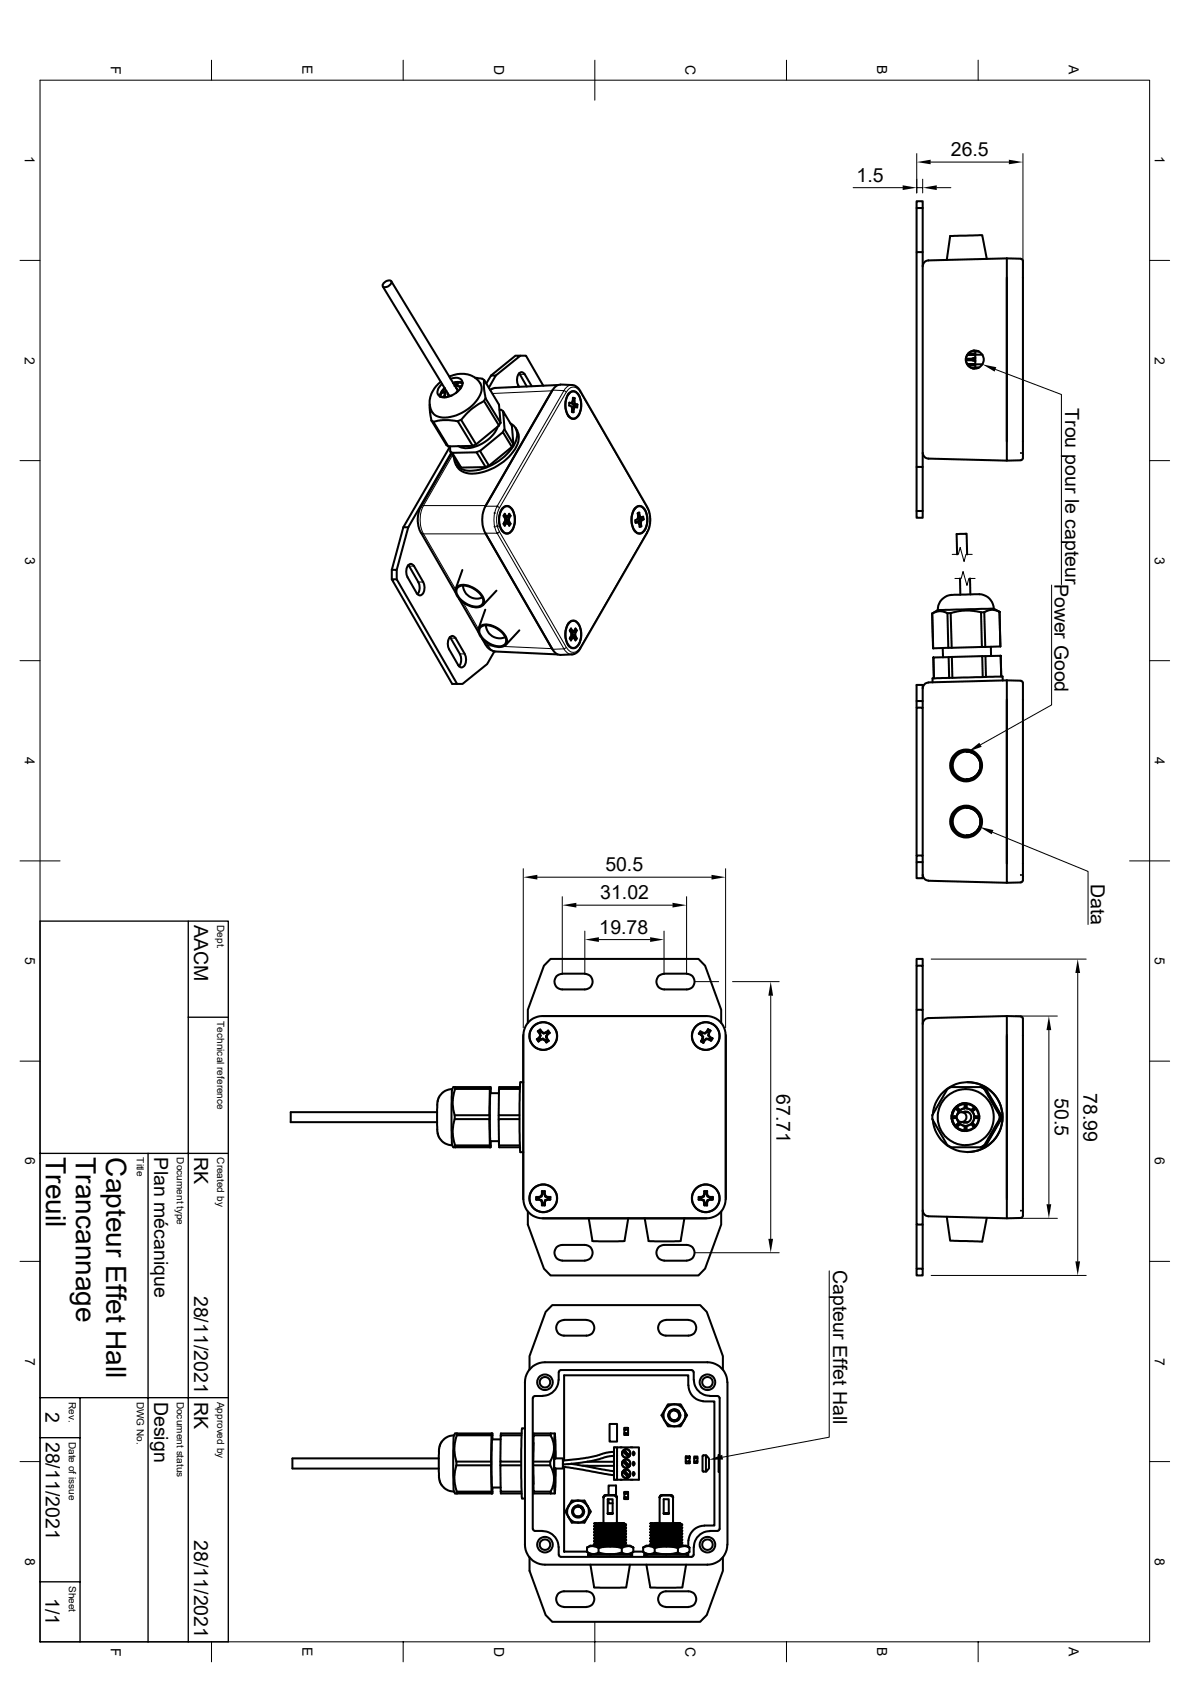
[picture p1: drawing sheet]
<svg xmlns="http://www.w3.org/2000/svg" width="297mm" height="420mm" viewBox="0 0 297 420" stroke-linecap="round" stroke-linejoin="round" font-family="sans-serif">
<g fill="none" stroke="#000" stroke-width=".51">
<path d="M228.8 51.9v-1.7h1.5v1.7M95.5 71.5l16.6 27.3M95.8 70.7a1.46 1.46 0 0 1 1.9-.5 1.46 1.46 0 0 1-2.2 1.3v-.4zM97.7 70.2l16.5 27.3M228.8 62.9v-11h1.5v11M246.3 64.6l-1.1-5.9h-.7l-7.3 .2-.9 6M251.3 64.5l-19.6 .5a1.52 1.52 0 0 0-1.4 1.5M251.3 64.5l3.5 .1M251.3 64.5v50.5l3.5-.1M254.8 64.6l.3 .2 .2 .3M255.3 65.1v49.3M110 95.3l-.2 .2a5.9 5.9 0 0 0-1.9 7.5"/>
<path d="M110.1 98h1M110.3 97.8l.2 .2M111 97l-.8 1.2-.2 .9M111 99.1v-.3l-.6 .4M111.1 98l-.1 .8M111.3 97.7h-1l.7-.8-.9 1.1-.3 1 .3-.9M111.3 97.7l.1-.1a1.03 1.03 0 0 0-.1 1.6l-.1-.1-.3 .1M111.7 98.2a.64 .64 0 0 0 .3 .6 .64 .64 0 0 0 .7 0M112.1 94l2.7-.7 1.9 .2 .9 .3a3.9 3.9 0 0 1 2.6 3.7 10.2 10.2 0 0 1-10.3 6.7l-.9-.3-1.1-.9M112.4 94.6a2.16 2.16 0 0 1 3 .6 3.6 3.6 0 0 1-2.6 3.5 2.69 2.69 0 0 1-3.5-.2l-.1-.7 .2-.8 .9-1.2M113.2 95.7l1.3-.2 1 .3M113.6 96.3l-.1 .1a1.04 1.04 0 0 1 1.4 .6v-.1l.2-.3"/>
<path d="M113.8 96.9a.64 .64 0 0 1 .4 .6 .64 .64 0 0 1-.4 .6M114 96.3l.7 .3M114.2 95.4l-1.1 .2 1.3-.2 1 .2-.8-.2M114.2 95.3l-.5 1M114.5 95.5h.1M114.6 95.3l-.6 1M114.8 96.6l.2 .1M115.4 96.2l-.6 .4M118.6 94.3l1.8 .3M120.4 94.6l.4 .3M121.2 99.5l-.4-2.8 .1-1.8 3.6 6.1 .4 4.6M121.2 99.4l-.4 .7"/>
<path d="M121.2 99.5l3.7 6.1M121.4 95.8l1.2-2h1.1l-1.7 3M122.6 93.8l6.1-5h1.2l-6.2 5M123.7 96.9l-1.4 .5M129.5 93.2l2 3.3M129.9 88.8h1.4l4.3 7.5M132.7 96.4l-1.7-2.9a1 1 0 0 0-1.2-.5 1 1 0 0 0-.7 1.1v1.5l.4 1M137.8 97.6l-16.6 28.6M137.9 97.4l-16.7 29M137.9 97.5l.9-1.1 1.1-.3 3.2 .1 1.3 .8 17.1 29.5 .5 1 .3 2-.2 1.9-.6 1.6-16.8 29.2-1 .9-1 .3M139.2 96.1l-15.4 .8M141.9 98.4a1.49 1.49 0 0 1 1.4-.7 1.49 1.49 0 0 1 1.3 1.1 4.8 4.8 0 0 1-.9 5.6 1.66 1.66 0 0 1-2.3-1.4 5.3 5.3 0 0 1 .5-4.6z"/>
<path d="M142.1 98.2l-.3 .2M142.2 98.2a1.42 1.42 0 0 1 2.3 .6 4.7 4.7 0 0 1-.8 5.6 1.66 1.66 0 0 1-2.3-1.4 4.9 4.9 0 0 1 .8-4.8zM143.4 99.4l-.4-.1-.2 1.2-.7 .2M143.4 99.4v1.3M143.4 99.4l-.4 .1M241.1 89.6h2.3M241.1 90h2.3M241.4 88.6h2M241.4 90.9h2M241.6 91.3h1.8M241.7 88.3h1.7M242.7 90l.8 .2"/>
<path d="M243 87.5l.5 .1M243.3 87.5a2.24 2.24 0 0 0-2.2 2.3 2.24 2.24 0 0 0 2.2 2.2M243.4 88.6h1.8M243.4 91h1.8M243.5 89.3l-.9 .3M243.5 91.9l-.7 .1M243.7 91.9h.1M243.8 87.6l-.3 .1M244.2 91.8h-.8h.9M244.3 87.7h-.9v4.1M107.3 101v2l.4 2M107.7 105l3.7 6.1 .5 .4"/>
<path d="M107.7 105l.5 .3M108.2 105.3l3.7 6.2M108.2 105.3l2.2-.4h1.7l2.2 .3 3.7 6.1M112.3 111.5l.1 1.3 2.2 3.6 .5 .4M112.3 111.5l-11.6 20.2h1.2M112.4 112.7l.5 .4M112.6 113.1l-10.7 18.6M112.7 113.3l-7.6 13.2M112.9 113.1l6.1-.2 2.2 3.7-6.1 .2zM115.1 104.8l-.8 .4M118 111.3l-6.1 .2M118.8 111l-.8 .3"/>
<path d="M119.8 112.6l5.7-4.7 2.3 3.7-5.8 4.7zM119.8 112.6l-.8 .3M120.8 100.2l3.7 6.1M120.8 100.2l-3.2 2-2.5 2.7 3.7 6.1M122 116.2l-.8 .4M124.2 106.5a8.8 8.8 0 0 1-9 5.3l-.8-.4M124.5 106.3l-5.7 4.7M124.9 105.6l-.4 .7M125.1 102.3l.4 .4M125.1 102.3l-.4 .1M125.6 102.7l2.2 3.6 .3 4.6-2.2-3.7zM125.9 107.2l-.4 .7"/>
<path d="M127.4 105.7a3.5 3.5 0 0 1 1.1 5 13.6 13.6 0 0 1-11.9 6.8 3.2 3.2 0 0 1-3.3-3.2M128.1 110.9l-.3 .6M128.7 106.8a4.8 4.8 0 0 1-.6 6 13.5 13.5 0 0 1-11 5.4l-1.2-.3a3.5 3.5 0 0 1-2.2-1.9M141.8 103.8l.3 .3M142 101.3l.7 .3v1.2l.5 .1M142.5 100.6l-.4-.1v.8M142.7 101.6l.3-.1 .7 .1-.4 .2zM142.7 100.5v.3M142.8 102.2h.4l-.1 .7h-.3M142.9 100.1h.5M143.1 101h1zM143.3 101.8l-.1 .4"/>
<path d="M143.4 101.1l-.1 .5M143.7 100.9l-.3-.2-.7 .1 .4 .2M144.1 101v.7l-.4-.1M228.8 116.6v-53.7h1.5v53.7M230.3 113a1.52 1.52 0 0 0 1.4 1.5l19.6 .5M254.8 113.1h.1M255.3 114.4l-.2 .4-.3 .1M255.3 113.5h.1M100.7 131.7l-2.9 10.6M101.9 131.7l-2.9 10.6M105.1 126.6a6.8 6.8 0 0 0 0 6.4l8.6 15M121.2 126.4a7.4 7.4 0 0 0 0 6.7l17 29.5 .6 .6 .7 .3 3.2-.1"/>
<path d="M123.4 131.5h.1M123.4 128.1h.1M124.1 131.3h.1M124.1 126.4h.1M124.1 133.1h.1M124.2 131.5h.1M125.3 132.5l.3 .3M125.3 127a1.49 1.49 0 0 1 1.5-.7 1.49 1.49 0 0 1 1.2 1.1 4.8 4.8 0 0 1-.8 5.7 1.66 1.66 0 0 1-2.3-1.4 5.3 5.3 0 0 1 .4-4.7zM125.6 126.8l-.3 .3M125.6 126.8a1.42 1.42 0 0 1 2.4 .7 4.7 4.7 0 0 1-.8 5.5 1.66 1.66 0 0 1-2.3-1.3 4.9 4.9 0 0 1 .7-4.9zM125.7 128.8a1.38 1.38 0 0 1 0 2l.3 .5 .2-.5-.5-.1M125.7 128.9l.5-.1 .3 .2"/>
<path d="M125.9 130.5l.6 .1 .3 .2M126.2 128.8l-.2-.5-.3 .5M126.5 129l-.6 .1M126.5 130.6l-.3 .2M126.6 128.9l-.2 .3M126.6 130.6l-.2-.2 .7-.1 .3 .5h-.6M126.8 128.8h.6l-.4 1M127.1 130.3l-.1-.5h-.7l.1 .6M127.1 129.2h-.7l-.1 .6M127.4 130.8l-.3 .5-.3-.5M127.4 128.8l-.3-.5-.6 .7M158.4 132.5l.2 .3"/>
<path d="M158.4 127a1.49 1.49 0 0 1 1.4-.7 1.49 1.49 0 0 1 1.3 1.1 4.8 4.8 0 0 1-.9 5.7 1.66 1.66 0 0 1-2.3-1.4 5.3 5.3 0 0 1 .5-4.7zM158.6 126.8l-.2 .3M158.7 126.8a1.42 1.42 0 0 1 2.3 .7 4.7 4.7 0 0 1-.8 5.5 1.66 1.66 0 0 1-2.3-1.3 4.9 4.9 0 0 1 .8-4.9zM159 130.4l.4 .1M159.2 128.1v1.3l-.6 .5v.5l.1 .2 .3-.2-.4-.1 .8 .2 .3 1.1M159.2 128.7h.4l.3 .4M159.3 130.4v-.3l.7 .1v.5M159.4 128h.2v.7M159.5 130.7h.5l.1 .7M159.6 128l-.5 .2M159.6 129.7h1.1l-.7 .5M159.6 131.4h.5"/>
<path d="M159.9 129.1l-.7 .1h.9M159.9 129.2v.4M160.1 131.4l-.5 .2M160.3 129.8l-.7-.1-.3 .4M160.5 129l-.6 .1M160.5 129l.1 .7M228.8 127.6h1.5v1.7h-1.5zM228.8 127.6v-11h1.5v11M241.4 138.4l-.1-5.1h-.3h-2.2l.1 5.1M97.8 144.7v-2.4h1.2v2.4M101.9 141.1l.6-.3 .7 .3 2.4 4.2a2.3 2.3 0 0 1-.8 3.4l-.8-.6-2.3-4a2.91 2.91 0 0 1 .2-3zM101.9 141.1l2.5 4.2a2.82 2.82 0 0 1-.2 3.1"/>
<path d="M112.3 159.1l2.5 4.2a2.82 2.82 0 0 1-.2 3.1M112.3 159.1l.6-.3 .6 .3 2.5 4.2a2.3 2.3 0 0 1-.8 3.4l-.8-.6-2.3-4a2.91 2.91 0 0 1 .2-3zM114.1 146.5a4.5 4.5 0 0 1 5.3 1.2 2.84 2.84 0 0 1 1.2 3.2 2.81 2.81 0 0 1-3.4 .4 5.1 5.1 0 0 1-3.5-3.8zM114.3 146.6a4.2 4.2 0 0 1 5 1.1 2.4 2.4 0 0 1 .9 3.3 4.2 4.2 0 0 1-4.9-1.1 2.4 2.4 0 0 1-1-3.3zM114.6 149.5l4.9 8.4M115.4 142.3l-1.7 4.7M115.5 146.2a3.5 3.5 0 0 0 4.9 3M119.8 156.4a4.5 4.5 0 0 1 5.3 1.2 2.84 2.84 0 0 1 1.3 3.2 2.81 2.81 0 0 1-3.5 .4 5.1 5.1 0 0 1-3.5-3.8zM120 156.5a4.2 4.2 0 0 1 5 1.1 2.4 2.4 0 0 1 .9 3.4 4.2 4.2 0 0 1-4.9-1.1 2.4 2.4 0 0 1-1-3.4zM120.3 159.4l1.2 2 .5 .6 1.1 .6 .6 .1M121.1 152.2l-1.6 4.7M121.2 156.1a3.5 3.5 0 0 0 5 3"/>
<path d="M123.9 147.5l-3.4 3.6M129.6 157.4l-3.4 3.6M141.9 155.7a1.49 1.49 0 0 1 1.4-.7 1.49 1.49 0 0 1 1.3 1 4.8 4.8 0 0 1-.9 5.7 1.66 1.66 0 0 1-2.3-1.4 5.3 5.3 0 0 1 .5-4.6zM142.1 155.4l-.3 .3M142.2 155.4a1.42 1.42 0 0 1 2.3 .7 4.7 4.7 0 0 1-.8 5.5 1.66 1.66 0 0 1-2.3-1.3 4.9 4.9 0 0 1 .8-4.9zM142.2 157.4a1.38 1.38 0 0 1 0 2M142.2 159.4h.6l-.3 .5zM142.2 157.5l.6-.1 .3 .2M142.4 159.1l1 .3M142.8 159.4l.3-.2-.1-.2 .7-.1 .2 .5h-.5M142.8 157.4l-.3-.5-.3 .5M143.1 157.6l-.7 .1"/>
<path d="M143.1 157.6l-.1 .2M143.4 157.4h.5M143.7 158.9l-.1-.5h-.8l.2 .6M143.7 157.9l-.7-.1-.2 .6M143.9 159.4l-.3 .5-.2-.5M143.9 157.4l-.3-.5-.5 .7M143.9 157.4l-.3 1M232.7 153.2h.1M234.1 152.3l-1.4 .9 .2 8.7-.2-8.7M236.5 153.1l.2 8.7M236.5 153.1l-1.3-.4-.8-.1-1.7 .6M237.3 153.1l.2 8.7"/>
<path d="M237.3 153.1h-.8M239.6 144.4l.1 4.1M242.1 144.4l.1 4M244.9 152.9l-1.9-.4-2.2-.1-3.5 .7M245.7 152.9l.2 8.6M245.7 152.9h-.8M248 152l1.5 .8M248 152l-13.9 .3M248 152a4 4 0 0 0-4.9-3.6l-3.7 .1a4.6 4.6 0 0 0-5 2.2l-.3 1.6M249.5 152.8l.2 8.6-3.8 .1h-.8l-.2-8.6M249.5 152.8h.1M249.5 152.8l-1.3-.5h-.9l-1.6 .6"/>
<path d="M123.4 162.6l-1.8 3.2-6.2 5h-2.5l-15.1-26.1h1.2l15.1 26.1M123.8 162.7l15.4 .7M141.8 161.1l.3 .3M228.8 176.7v-1.7h1.5v1.7M228.8 175v-4h1.5v4M233 164.2l.1 5.2-.1-5.2 3.8-.1 .1 5.2M233 164.2h.1M235.3 161.8l.1 2.3M237.6 164l-.8 .1M245.1 161.5l-12.2 .4M245.2 163.8h.8M245.3 169l-.1-5.2-7.6 .2 .1 5.2"/>
<path d="M247.3 161.5l.1 2.3M249.8 163.7l.1 5.2-.1-5.2-3.8 .1 .1 5.2M250.3 169.9l-.1-1-14.9 .4-2.6 .1v1M251.3 169.9l-19.6 .5a1.52 1.52 0 0 0-1.4 1.5M251.3 169.9l3.5 .1M251.3 169.9v50.5l3.5-.1 .3-.1 .2-.4M254.8 170l.3 .1 .2 .4M255.3 170.5v49.3M241.2 187.4a3.7 3.7 0 0 0-3.7 3.7 3.7 3.7 0 0 0 3.7 3.8M241.3 194.6h.1M241.3 187.7h.1M228.8 215.3h1.5v4h-1.5z"/>
<path d="M228.8 215.3v-1.7h1.5v1.7M228.8 213.6v-36.9h1.5v36.9M230.3 218.4a1.52 1.52 0 0 0 1.4 1.5M231.7 219.9l19.6 .5M241.2 201.4a3.7 3.7 0 0 0-3.7 3.7 3.7 3.7 0 0 0 3.7 3.8M241.3 208.7h.1M241.3 201.7h.1M254.8 218.5h.1M255.3 218.9h.1M130.6 258.4v41.1M131.7 255.4v-3.3l4.1-11 1.6-1.7h36.9l1.7 1.7 4 11v3.3M134 259.5l.4 .6"/>
<path d="M134.2 259.5l.2 .4M134.2 257.5l.6 1.1M134.2 257.5h.3l.3 .5-.1 .1M134.4 259.9v.2M134.4 259.9l.5-.4-.5 .6M134.5 259.1l-.5 .4 .6-.3M134.8 257.3l-.4 .2M134.8 258l.2 .6M134.8 258.6h.2l-.4 .6zM134.8 257.1l-.6 .4M134.8 257.1l.9 .8M134.8 257.1l.3 .6"/>
<path d="M135.3 257.6l-.2 .1 .6 .4M135.5 259.3l.6 .4-.6-.2zM135.5 259.5l-.5 .1M135.5 259.3l-.6 .2M136.1 259.7l.3 .6-.4-.5M136.3 257.8l.5-.5-.5 .6zM136.3 257.8l-.6 .3 .6-.2M136.3 258.8l.1 .6M136.4 258.8l.2 .5M136.6 258.2l.1 .1-.4 .5zM136.6 258.2l.6-.3-.5 .4M136.8 257.3l.4 .6"/>
<path d="M136.8 257.5l.2 .4M136.8 259.9h.1M136.8 259.9l-.4 .2M136.8 259.9l-.4-.5 .2-.1 .3 .6M136.9 259.9l-.5 .4M140.3 243.1h5.7M140.3 243.2a1.95 1.95 0 0 0-1.9 1.9 1.95 1.95 0 0 0 1.9 2h5.7a1.95 1.95 0 0 0 1.9-2 1.95 1.95 0 0 0-1.9-1.9M165.8 243.2a1.95 1.95 0 0 0-2 1.9 1.95 1.95 0 0 0 2 2h5.6a1.95 1.95 0 0 0 2-2 1.95 1.95 0 0 0-2-1.9M165.8 243.1h5.6M174.4 258.1l.7 .3zM174.8 257.5l-.3 .6M174.8 257.7l-.2 .4"/>
<path d="M175 258.4l.3 .5M175.1 258.4l.4 .5M175.3 259.5l-.4 .6 .5-.6M175.3 258.9h.2l-.1 .6zM175.4 257.9l.6 .2-.7-.1zM175.4 257.9l-.6-.4v.2l.5 .3M175.8 259.7l.1 .1-.3 .6-.1-.2zM176.3 259.3l.6 .1v.1zM176.3 259.3l-.5 .4M176.3 259.5l-.4 .3M176.5 257.7l-.5 .4M176.7 257l.6 .4"/>
<path d="M176.8 257.2l-.1-.2-.8 .9M176.8 257.2l.4 .2M176.8 257.2l-.3 .5-.1-.1M176.9 257.9l.4-.6-.4 1.2M176.9 259.4l.6 .3v.2l-.6-.4M177 257.9h-.1l-.2 .6M177.2 259l-.3-.5h-.2l.5 .5M177.7 259.3l-.2 .4M177.8 259.3l-.3 .6M177.8 259.3h-.1M177.8 259.3l-.6-.3 .5 .3M181.1 258.4a4.8 4.8 0 0 0-4.7-4.7h-41a4.8 4.8 0 0 0-4.8 4.7"/>
<path d="M181.1 258.4v41.1M228.8 252.1h1.5v53.7h-1.5zM228.8 252.1v-11h1.5v11M228.8 241.1v-1.7h1.5v1.7M251.3 253.7l3.5 .1M251.3 253.7l-19.6 .5a1.52 1.52 0 0 0-1.4 1.5M251.3 253.7v50.5l3.5-.1M254.8 253.8l.3 .2 .2 .3M255.3 254.3v49.3M109.1 277.7h-36.5v2.5h36.5M109.1 275.9v6.5l.3 1.2 .5 .9 .8 .8 1.4 .6 .8 .1M112.9 272l-.2 3.8 .2 10.2"/>
<path d="M113.5 278.5v.9M113.5 279.4h8.6l.2 6.6M113.5 279.4l-.4 1.5-.1 2 .6 3.1M113.6 271.9l-.6 3.1 .1 2 .4 1.5h8.6l.2-6.6M113.6 271.9h8.7M113.6 271.5v.4M122.2 278.5v.9M122.3 271.5v.4M122.5 271.4h-9.3l-.3 .5-1.8 .5-.9 .7-.8 1.2-.3 1.6M122.5 271.5v1.5M124.5 278.5v.9M124.5 273h-2.1l-.1 3.2 .1 8.7h2.1"/>
<path d="M124.6 271.5l-.1 .4M124.6 271.4h5.2M129.6 279.4h-5.1v6.6h5.2M129.7 271.9h-5.2v6.6h5.1M130.6 270.2l-.8 .1-.1 5.1 .1 11.9 .1 .4h.7M175 260l.6 .4M175.1 260l.4 .2M232.8 278.3a8.7 8.7 0 0 1 12.8-7 8.7 8.7 0 0 1 1.4 14.5 8.7 8.7 0 0 1-13.9-4.5l-.3-1.7M237.5 278.7h1.3M237.5 279.2l.3 1 .6 1M238.2 278.7l.6 .5h-1.3M239.2 276.8l.1 .8"/>
<path d="M239.3 277.6l-.9-1-.6 1-.3 1.1M239.3 277.6l-.4 .8a2.17 2.17 0 0 1 3.3-1.3 2.17 2.17 0 0 1 0 3.6 2.17 2.17 0 0 1-3.3-1.3l.4 .9M240 277.7h1.6M240.4 277.7a1.39 1.39 0 0 1 2 1.2 1.39 1.39 0 0 1-2 1.3M240.7 276.7l-1.1 .5M240.8 277.6l.2 .1M241 275.5a3.5 3.5 0 0 0-3.5 3.4 3.5 3.5 0 0 0 3.5 3.5M241.3 275.5v1.3M241.3 276.1l-.6 .7v-1.3l-1 .2-1 .6 .9 .9M241.3 276.7l1.1 .5M241.3 277.6v.1M241.5 270.2a8.7 8.7 0 0 1 8.7 8.7 8.7 8.7 0 0 1-8.7 8.8"/>
<path d="M241.5 270.2h.1M243.2 276.3l-.8 .9 .8-.1M243.6 276.7l-.9 .9 .5 1.1M244.4 279.2h-1.2l-.5 1.1M244.4 278.7h-1.2l.7 .5M244.9 271.4h-7a1.53 1.53 0 0 0-1.6 .8l-3.3 5.6a1.77 1.77 0 0 0-.1 2l3.6 6.2M244.9 271.4h.2M244.9 271.4l.8 .5M245.1 271.4l1 .5M245.1 271.4l.8 .5M245.1 271.4l.9 .5M245.9 271.9h-.2l3.8 6.6"/>
<path d="M245.9 271.9l3.8 6.6M246 271.9l3.9 6.6zM249.5 279.4h.2M249.5 278.5h.2M249.5 278.5v.9M249.5 279.4l-3.8 6.6h.2l3.8-6.6M249.7 278.5v.9M249.8 279.4h.1l-3.9 6.6zM249.9 278.5v.9M112.9 286l.3 .5h.4M113.6 286h8.7M113.6 286v.5"/>
<path d="M122.3 286v.5M122.5 284.9v1.6h-8.9M124.5 286l.1 .5h5.2M130.6 299.5a4.8 4.8 0 0 0 4.8 4.7h41a4.8 4.8 0 0 0 4.7-4.7M133.9 298.9v.7M133.9 299.4v.2M133.9 299v.4M133.9 299.4l.6 .2h-.6M134.5 298.9l.7-.2-.7 .3zM134.5 298.9h-.6l.6 .1M134.5 299.6l.5 .2M134.5 299.4l.7 .3"/>
<path d="M135 299.8l.2-.1 .2 .6h-.1zM135.3 297.4l-.3 1.3M135.3 297.5h.6M135.3 297.4l.1 .2M135.4 297.6h.4M135.4 297.6v.6l-.1-.1M135.4 298.2l-.2 .5M136 297.4l.2 1.3M136 298.1l-.2 .1 .3 .5M136 297.4l-.2 .8M136.1 299.7l.6-.3v.2zM136.1 299.7l-.3 .6"/>
<path d="M136.2 299.8l-.2 .5M136.7 299.4l.7 .2h-.7M136.7 298.9h.7l-.7 .1zM136.7 298.9l-.6-.2 .6 .3M137.2 299v.4M137.3 298.9v.7M174.4 298.9v.7M174.5 299.4h.6l-.7 .2zM174.5 299v.4M175 298.9l.7-.2-.6 .3zM175 298.9h-.6l.7 .1M175 299.6l.6 .2"/>
<path d="M175.1 299.4l.6 .3M175.6 299.8l.1-.1 .2 .6h-.1zM175.8 298.1l.1 .1-.1-.8-.2 1.3M175.8 297.5h.7M175.9 298.2l-.2 .5M175.9 297.6h.5M176.5 297.4l.2 1.3M176.5 298.1l-.1 .1 .2 .5M176.5 297.4l-.1 .8M176.6 299.7l.6-.3-.5 .4zM176.6 299.7l-.2 .6M176.7 299.8l-.2 .5"/>
<path d="M177.2 299.4l.7 .2h-.7M177.2 298.9l-.6-.2 .6 .3M177.8 299v.4M177.9 298.9v.7M177.9 298.9l-.1 .1M177.9 298.9h-.7l.6 .1M236.5 286l.8 .4M237.3 286.5h8M238.7 281.6l1 .6 1 .2M238.8 280.8l.8-.1-.9 .9M239.3 280.3l-1 1M239.6 280.7l1.1 .4v1.3"/>
<path d="M240 280.2h1.6M240.7 280.2l-.2 .1M241 285.9a7 7 0 0 0 7-8 7 7 0 0 0-9-5.7 7 7 0 0 0-4.3 9.7l1.1 1.8 1.4 1.1 1.6 .8 2.2 .4M241.3 281.1v1.3M241.3 281.1l-.6 .8M241.3 281.1l1.1-.4 .8 .9M241.3 280.2v.1M241.5 287.7h.1M243.6 281.2l-.9-.9 .2 .9M245.7 286l-.8 .4M245.9 286l-.8 .4 .9-.4M246.1 286l-.8 .4"/>
<path d="M131.7 302.5v3.3l4.1 11 1.6 1.7h36.9l1.7-1.7 4-11v-3.3M135.3 300.9h.6M135.4 300.3l-.1 .7v-.7M135.4 300.9h.4M135.8 300.3l.2 .7zM140.3 314.8h5.7M146 314.7a1.95 1.95 0 0 0 1.9-1.9 1.95 1.95 0 0 0-1.9-1.9h-5.7a1.95 1.95 0 0 0-1.9 1.9 1.95 1.95 0 0 0 1.9 1.9M146.9 304.2l1 5.7h7.9M156.8 304.2l-.9 5.7M160.9 304.2l1 5.7h7.9M165.8 314.8h5.6M170.8 304.2l-.9 5.7"/>
<path d="M171.4 314.7a1.95 1.95 0 0 0 2-1.9 1.95 1.95 0 0 0-2-1.9h-5.6a1.95 1.95 0 0 0-2 1.9 1.95 1.95 0 0 0 2 1.9M175.8 300.9h.7M175.9 300.3l-.1 .7v-.7M175.9 300.9h.5M176.4 300.3l.1 .7zM228.8 316.8h1.5v1.7h-1.5zM228.8 305.8v11M230.3 305.8v11M230.3 302.2a1.52 1.52 0 0 0 1.4 1.5l19.6 .5M236.3 303.8l.9 6 7.3 .2h.7l1.1-5.9M254.8 302.3h.1M255.3 303.6l-.2 .4-.3 .1"/>
<path d="M255.3 302.6h.1M139.4 330.2l1.4-.6h5.6a1.95 1.95 0 0 1 1.9 2 1.95 1.95 0 0 1-1.9 1.9h-5.6a1.98 1.98 0 0 1-1.8-1.2 1.98 1.98 0 0 1 .4-2.1zM164.8 330.2l1.4-.6h5.6a1.95 1.95 0 0 1 2 2 1.95 1.95 0 0 1-2 1.9h-5.6a1.98 1.98 0 0 1-1.8-1.2 1.98 1.98 0 0 1 .4-2.1zM113.3 358.4l-.2 3.8 .2 10.2M113.3 358.4l-1.5 .3-1.5 1.2-.7 1.5-.1 2 .1 5.5 .2 1.2 .5 .9 .7 .7 1.4 .6 .9 .1M114 358.4l-.6 3.1 .1 1.9 .4 1.6M114 358.4h8.7M114 357.9h-.4l-.3 .5M114 357.9v.5M114 357.9h8.9v1.5M122.7 358.4l-.1 6.6h-8.7M122.7 357.9v.5"/>
<path d="M122.8 359.5l-.1 3.1 .1 8.8M122.8 359.4h2.2M130.1 358.4h-5.1l-.1 6.6h5.1M130.2 357.9h-5.2v.5M130.3 356.7h.7M130.3 356.7l-.2 5.2 .2 12.2M132.2 342v-3.4l4-11 1.6-1.7h37l1.6 1.7 4 11v3.4M133 349v32.8M133.2 357.9h4.3M133.2 357.9v.5M133.5 348.6l-.4 .1-.1 .4M137.4 358.4l.8 2 .1 1.8-.3 1.4-.7 1.4"/>
<path d="M137.4 358.4h-4.2l-.1 6.6h4.2M137.5 357.9l1 .1M137.5 357.9l-.1 .5M138.5 358l.1 4.5v1.7l-.1-5.3-.2 3.5 .2 9.5 .1-5.3-.1 6.3-.2-4.2zM139.4 344.6a4 4 0 0 1-4 3.9l-1.9 .1M152.1 355.6h1.9v4.4h-1.9zM155.8 357h1v.8h-1zM155.8 356.6v.4M155.8 357.9v.4M155.9 357.9h.1M155.9 357h.1M155.9 356.6h.1"/>
<path d="M155.9 356.5h.8M156.7 357.9h.1M156.7 357h.1M156.7 356.6h.1M156.8 356.6v.4M156.8 357.9v.4h-.9M166 352a2.66 2.66 0 0 1 4.6 0M166 352l-.4 1.4 .3 1.4M166.7 350.6h2.2a1.34 1.34 0 0 1 1.7 1.3l.4 .7a1.06 1.06 0 0 1 0 1.6l-.6 1a1.17 1.17 0 0 1-1.5 1h-1.2a1.27 1.27 0 0 1-1.6-1.2l-.5-.7a1.3 1.3 0 0 1 .2-2zM167.3 352.3a1.5 1.5 0 0 0 0 2.2 1.5 1.5 0 0 0 2.1 0M168.6 352.2l.7 .6 .2 .9a1.32 1.32 0 0 1-2.3 .5 1.32 1.32 0 0 1 .8-2.2h.8l.6 .3M168.6 352.2l.6 .2 .6 1"/>
<path d="M168.6 352.2a1.22 1.22 0 0 0-1.4 .8 1.22 1.22 0 0 0 .6 1.5 1.22 1.22 0 0 0 1.6-.5M169.4 352.3l.4 1.1M169.4 352.3l-.9-.4-1 .2-.6 .8-.1 .7 .2 .5 .8 .7h1l.8-.6 .2-.8M170.7 352l.4 1.4M171 353.4a2.69 2.69 0 0 1-2 2.6 2.69 2.69 0 0 1-3-1.2M171.8 345.9v-2.5h-31v21.3M171.8 345.9a4 4 0 0 0 4 4h2.5v31a7.9 7.9 0 0 0-4.2 .4 4.4 4.4 0 0 0-2.3 4.9M173.1 342.6l-.1-.3-.4-.2h-32.6l-.4 .2-.1 .3-.1 2M173.1 342.6v2M173.2 344.6a4 4 0 0 0 4 3.9l1.9 .1M176.5 340.1a5.1 5.1 0 0 1 5 5M176.6 340.1h-40.6a5.1 5.1 0 0 0-5 5v40.6a5.1 5.1 0 0 0 5 5h40.6"/>
<path d="M179.1 348.6l.4 .1 .1 .4M179.6 349v32.8M181.6 345.1v40.6M73 364.2v2.4M73 364.2h36.5M73 366.7h36.5M113.3 372.4l.3 .5h.4M113.9 365.9l-.4 1.5-.1 2 .6 3M113.9 365v.9M113.9 365.9h8.7l.1 6.5M114 372.4v.5M114 372.4h8.7"/>
<path d="M122.6 365v.9M122.7 372.4v.5M122.8 371.4h2.2M122.9 371.4v1.5h-8.9M124.9 365v.9M125 372.4v.5h5.2M130 365.9h-5.1l.1 6.5h5.1M130.3 374.2h.7M133.1 366.3l.1 4.2M133.1 365v.9M133.2 372.4v.5M133.2 372.9h4.3"/>
<path d="M133.2 360.3l-.1 4.2M137.3 365v.9M137.3 365.9h-4.2l.1 6.5h4.2M137.3 365.9l.7 1.4 .3 1.3-.1 1.9-.8 1.9M137.4 372.4l.1 .5M138.3 364.2h2.2M138.3 366.7h2.2M138.5 372.9h-1M140.5 364.7v-.5v2.4v-.4M140.5 364.7v1.5M140.5 366.2l12.7 2.2M140.8 366.3v21.1h5.7"/>
<path d="M141.5 377.4l.4 1.4M141.9 378.8l.3 .5a1.17 1.17 0 0 0 1.5 .9h.6M141.9 365.5l-1.4 .1M141.9 378.8l.6 .7a2.25 2.25 0 0 0 1.8 .7M142.5 365.5l10.7 1.9M144.3 374.7h.6a1.27 1.27 0 0 1 1.6 1.1l.4 .7a1.49 1.49 0 0 1-.2 2.2l-.3 .6a1.32 1.32 0 0 1-1.8 .9h-.3M144.3 375.9l.5 .1 .6 .4M144.3 374.7h-.6a1.27 1.27 0 0 0-1.6 1.1l-.5 .8a1.26 1.26 0 0 0 .2 1.9l.1 .3M144.3 374.7a2.72 2.72 0 0 0-2.7 2.7M144.3 374.7l1.3 .4 1 1M144.3 376l-1 .4-.4 .7 .3 1.1 .5 .4 .6 .1M144.3 375.9l-.8 .2-.6 .7-.1 .9 .4 .8 .6 .4h.7l.6-.2 .5-.5 .2-.6-.2-.7-.3-.4-.7-.3 .7 .6 .2 .7a1.15 1.15 0 0 1-1.2 1.2"/>
<path d="M144.6 376.3a1.23 1.23 0 0 0-1.6 1 1.23 1.23 0 0 0 1.3 1.4M145.3 378.1l-.4 .4-.6 .2M145.3 376.4l.5 1M145.5 366h7.7M146.6 365h6.6M146.6 376a2.79 2.79 0 0 1-2.3 4.2M151.1 373.3h2.4zM151.1 373.4h2.4zM151.1 373.3l-.3 .2-.2 .3v6.6h3.4v-6.6M151.1 373.5l-.3 .1-.2 .3M151.7 378h1.2h-1.2v-3.6h1.2v3.6M151.7 377.8h1.2"/>
<path d="M151.7 377.9h1.2M151.9 373.3v-2.4h1.9v2.5M151.9 374.4v1h1M153.2 362.5l-1.8 .2-4.8 1.3-6.1 .7M153.2 363.5l-1.5 .2-4.3 1.2-5.5 .7M153.5 373.3l.3 .2 .1 .3M153.5 373.5l.3 .1 .1 .3M154 373.8h.1M154 373.9h.1M154 361.4h-.8v8.1h.8v-8.1h5.5v8.1h-5.5M155.4 364.9l1.4 1.5M155.4 367.5l1.4 1.4"/>
<path d="M155.4 362.4l1.4 1.4M155.7 362l1.5 1.5M155.7 367.1l1.5 1.5M155.7 364.6l1.5 1.4M155.8 373h1v.8h-1zM155.8 372.6v.4M155.8 373.9v.4M155.9 372.6h.1M155.9 373h.1M155.9 372.5h.8M155.9 373.9h.1M155.9 374.3h.1"/>
<path d="M155.9 374.3h.8M156.7 372.6h.1M156.7 373h.1M156.7 373.9h.1M156.7 374.3h.1M156.8 372.6v.4M156.8 373.9v.4M158.1 367.5v.9l.3-.4-.3-.4M158.1 365.9l.3-.4-.3-.5-.1 .3 .1 .6M158.1 362.5l.3 .4-.3 .4M158.1 362.5l-.1 .3 .1 .6M165.1 373.3h2.4z"/>
<path d="M165.1 373.4h2.4zM165.1 373.3l-.3 .2-.2 .3v6.6h3.4v-6.6M165.1 373.5l-.3 .1-.2 .3M165.7 377.8h1.2M165.7 377.9h1.2M165.7 378h1.2h-1.2v-3.6h1.2v3.6M167.5 373.3l.3 .2 .1 .3M167.5 373.5l.3 .1 .1 .3M168 373.9h.1M171.2 364.1h.9v.8h-.9zM171.2 363.7v.3M171.2 365v.3"/>
<path d="M171.2 365h.1M171.2 365.3h.1M171.2 365.4h.9M171.2 364h.1M171.2 363.7h.1M171.2 363.6h.9M172.1 365v.3M172.1 363.7v.3M173.3 363.7h.8v.4h-.8zM173.3 364.1v.8M174.1 364.1v.8h-.8v.4h.8v-.4M175.3 363.6v3.6"/>
<path d="M175.4 367.2l.1 .3h.7M176.2 363.4l.8 .8v2.4l-.7 .9zM176.2 363.4h-.7l-.1 .2M179.4 363.2v4.5zM132.2 388.8v3.4l4 11.1 1.6 1.7h37l1.6-1.7 4-11.1v-3.4M133 381.8l.1 .3 .4 .1 1.9 .1M135.4 382.3a4 4 0 0 1 4 4M139.4 386.3l.1 1.9 .1 .4 .4 .1h32.6l.4-.1 .1-.4M146.5 386.4v1.1l1.5 .5M146.7 387.6l.6 .4h.7M146.8 388v.5M146.8 388.5l2.7 .1 8.2-.1"/>
<path d="M147.2 387.9l-.4 .1 2.8 .1 8.1-.1-.3-.1M147.3 386l-.8 .4M147.4 390.7l.9 5.7h8M148 386l.8 .2a1.32 1.32 0 0 0 1.6 .1l1.9-.2M148 386l4.3 .1M148 386l-1.5 .4M148 388l4.3 .1M148.3 380.4h.1M148.3 381.1v.1M148.3 381.8v.1M148.3 382.6v.1M148.3 383.3v.1"/>
<path d="M148.3 384.1v.1M148.3 384.8v.1M148.3 385.6v.1M148.3 385.7l.5 .2M148.3 384.9l.5 .3M148.3 384.2l.5 .2M148.3 383.4l.5 .3M148.3 382.7l.5 .2M148.3 381.9l.5 .3M148.3 381.2l.5 .2M148.3 380.4l.5 .3M148.3 380.4h.4"/>
<path d="M148.7 385.9l-1.4 .1h.7M148.7 380.4h6.5M148.8 380.7v.1M148.8 381.4v.2M148.8 382.2v.1M148.8 382.9v.2M148.8 383.7v.1M148.8 384.4v.2M148.8 385.2v.1M148.8 385.9v.1M148.8 385.3l-.5 .3M148.8 384.6l-.5 .2"/>
<path d="M148.8 383.8l-.5 .3M148.8 383.1l-.5 .2M148.8 382.3l-.5 .3M148.8 381.6l-.5 .2M148.8 380.8l-.5 .3M148.8 386h-.2h7.7h-.1M149.3 381h.1M149.3 381.2h.1M149.3 381.6h.1M149.3 381.8h.1M149.3 382.6h.1M149.3 382.7h.1"/>
<path d="M149.3 383.3h.1M149.3 383.4h.1M149.3 384.2h.1M149.3 384.8h.1M149.3 385.6h.1M149.3 385.7h.1M149.4 386.5v1.1M149.4 387.6l-.8 .4h-.6M149.4 387.6l2.9 .5M153.9 380.3l1.3 .1h-6.9h.4M154 380.3l1.8 .1h-.6M155.2 380.4l-6.4 .3"/>
<path d="M155.2 387.6l-2.9 .5M155.2 386.5v1.1M155.3 380.8h.1M155.3 381.6h.1M155.3 382.4h.1M155.3 383.1h.1M155.3 383.8h.1M155.3 384h.1M155.3 384.6h.1M155.3 384.7h.1M155.3 385.4h.1M155.8 381.1l-7 .3"/>
<path d="M155.8 381.8l-7 .4M155.8 382.6l-7 .3M155.8 383.3l-7 .4M155.8 384.8l-7 .4M155.8 385.6l-7 .3M155.8 380.4l.5 .3-1.8 .2-6.2 .2M155.8 381.2l.5 .3-2.9 .2-5.1 .1M155.8 381.9l.5 .3-8 .4M155.8 382.7l.5 .2-2.5 .3-5.5 .1M155.8 384.2l.5 .3-3 .2-5 .1M155.8 384.9l.5 .3-2.2 .2-5.8 .2M155.8 385.7l.5 .3h-.2"/>
<path d="M155.8 384l-.1 .3-1 .1-5.9 .2M155.8 380.4h.1M155.8 381v.2M155.8 381.8v.1M155.8 382.6v.1M155.8 383.3v.2M155.8 384.8v.1M155.8 385.6v.1M155.8 383.5l.5 .2M155.8 385.7l-1.5 .2-4.5 .1M155.8 384.9l-2.1 .3-4.9 .1M155.8 383.5l-7 .3"/>
<path d="M155.8 382.7l-1.4 .2-5.6 .2M155.8 381.9l-2 .3-5 .1M155.8 381.2l-7 .4M155.8 380.4l-1.5 .3-5.5 .1M156.1 385.9l1.2 .1-.7 .1M156.2 383.8l-.5 .3-.8 .1-6.1 .2M156.2 380.8l-.4 .3M156.2 382.4l-.4 .2M156.2 383.1l-.4 .2M156.2 384.6l-.4 .2M156.2 385.3l-.4 .3M156.3 383.7l-1.9 .2-6.1 .2"/>
<path d="M156.3 385.2l-.1 .2-1 .1-6.9 .2M156.3 383.7l-.2 .2-1.2 .1-6.6 .2M156.3 382.9l-.3 .3-1.7 .1-6 .1M156.3 382.2l-.1 .2-1 .1-6.9 .2M156.3 381.5l-.2 .1-1.4 .2-6.4 .1M156.3 380.7l-.2 .2-1.2 .1-6.6 .2M156.3 384.4v.2M156.3 381.6l-.5 .2M156.3 384.6h.1M156.3 384.6l-2.5 .2-5.5 .1M156.3 386h.1M156.6 386l-4.3 .1"/>
<path d="M156.6 386l-.9 .2a1.23 1.23 0 0 1-1.5 .1l-1.9-.2M156.6 386l1.5 .4M157.2 390.7l-.9 5.7M157.3 388l-5 .1M157.3 386l.8 .4M157.8 388v.5M157.9 387.6l-.6 .4M158.1 387.4h2.4M158.1 386.4v1.1l-.4 .3-1.6 .2-.9-.4M160.5 386.4v1.1l1.5 .5M160.7 387.6l.6 .4h.7M160.8 388v.5h.2h10.7"/>
<path d="M161.2 387.9l-.4 .1 2.8 .1 8.1-.1-.3-.1M161.3 386l-.8 .4M161.3 390.7l1 5.7 1.7 .1 6.3-.1 .9-5.7M162 386l.8 .2a1.32 1.32 0 0 0 1.6 .1l1.9-.2M162 386l4.3 .1M162 386l-1.5 .4M162 388l4.3 .1M162.3 380.4h.4M162.3 380.4h.1M162.3 381.1v.1M162.3 381.8v.1M162.3 382.6v.1"/>
<path d="M162.3 383.3v.1M162.3 384.1v.1M162.3 384.8v.1M162.3 385.6v.1M162.3 385.7l.5 .2M162.3 384.9l.5 .3M162.3 384.2l.5 .2M162.3 383.4l.5 .3M162.3 382.7l.5 .2M162.3 381.9l.5 .3M162.3 381.2l.5 .2M162.3 380.4l.5 .3"/>
<path d="M162.7 385.9l-1.4 .1h.7M162.7 380.4h6.5M162.8 380.7v.1M162.8 381.4v.2M162.8 382.2v.1M162.8 382.9v.2M162.8 383.7v.1M162.8 384.4v.2M162.8 385.2v.1M162.8 385.9v.1M162.8 385.3l-.5 .3M162.8 384.6l-.5 .2"/>
<path d="M162.8 383.8l-.5 .3M162.8 383.1l-.5 .2M162.8 382.3l-.5 .3M162.8 381.6l-.5 .2M162.8 380.8l-.5 .3M162.8 386h-.2h7.7h-.1M163.3 381h.1M163.3 381.2h.1M163.3 381.6h.1M163.3 381.8h.1M163.3 382.6h.1M163.3 382.7h.1"/>
<path d="M163.3 383.3h.1M163.3 383.4h.1M163.3 384.2h.1M163.3 384.8h.1M163.3 385.6h.1M163.3 385.7h.1M163.4 386.5v1.1M163.4 387.6l-.8 .4h-.6M163.4 387.6l2.9 .5M166.3 386.1l1.9 .2a2.7 2.7 0 0 0 2.3-.3l.7 .1 .9 .3M167.9 380.3l1.3 .1h-6.9h.4M168 380.3l1.8 .1h-.6"/>
<path d="M169.2 380.4l-6.4 .3M169.2 386.5v1.1M169.2 387.6l-2.9 .5M169.3 380.8h.1M169.3 381.6h.1M169.3 382.4h.1M169.3 383.1h.1M169.3 383.8h.1M169.3 384h.1M169.3 384.6h.1M169.3 384.7h.1M169.3 385.4h.1"/>
<path d="M169.8 384.9l-2.1 .3-4.9 .1M169.8 382.7l-1.4 .2-5.6 .2M169.8 381.9l-2 .3-5 .1M169.8 380.4l-1.5 .3-5.5 .1M169.8 385.7l-1.5 .2-4.5 .1M169.8 383.5l-7 .3M169.8 381.2l-7 .4M169.8 380.4l.5 .3-1.8 .2-6.2 .2M169.8 381.2l.5 .3-2.9 .2-5.1 .1M169.8 381.8l.5 .4-8 .4M169.8 382.6l.5 .3-2.4 .3-5.6 .1M169.8 383.5l.5 .2-8 .4"/>
<path d="M169.8 384.2l.5 .3-3 .2-5 .1M169.8 384.8l.5 .4-2.3 .2-5.7 .2M169.8 385.7l.5 .3h-.2M169.8 384v.3l-1.1 .1-5.9 .2M169.8 381v.2M169.8 383.3v.2M169.8 385.6v.1M170.1 385.9l1.2 .1-5 .1M170.2 384.6l-.4 .3-1 .1-6 .2M170.2 385.3l-.4 .3-1.1 .1-5.9 .2M170.2 380.8l-1.2 .4-6.2 .2M170.2 381.6l-.4 .2-1 .2-6 .2"/>
<path d="M170.2 382.4l-.4 .2-1.1 .1-5.9 .2M170.2 383.1l-1.1 .4-6.3 .2M170.2 383.8l-.5 .3-.7 .1-6.2 .2M170.3 385.2l-.1 .2-1 .1-6.9 .2M170.3 384.4l-.2 .2-1.4 .2-6.4 .1M170.3 383.7l-.2 .2-1.2 .1-6.6 .2M170.3 382.9l-.3 .3-1.7 .1-6 .1M170.3 382.2l-.1 .2-1 .1-6.9 .2M170.3 381.5l-.2 .1-1.4 .2-6.4 .1M170.3 380.7l-.2 .2-1.1 .1-6.7 .2M170.3 386h.1M171.3 386l.8 .4"/>
<path d="M171.8 388v.5M171.9 387.6a4.8 4.8 0 0 1-3.1 .5h-2.5M172.1 386.4v1.1l-.6 .4-1.4 .1-.9-.4M173.1 386.3v1.9M177.2 382.3a4 4 0 0 0-4 4M179.6 381.8l-.1 .3-.4 .1-1.9 .1M181.5 385.7a5.1 5.1 0 0 1-5 5M140.8 401.3h5.6M146.4 401.2a1.95 1.95 0 0 0 1.9-1.9 1.95 1.95 0 0 0-1.9-2h-5.6a1.95 1.95 0 0 0-2 2 1.95 1.95 0 0 0 2 1.9M166.2 401.3h5.6M171.8 401.2a1.95 1.95 0 0 0 2-1.9 1.95 1.95 0 0 0-2-2h-5.6a1.95 1.95 0 0 0-1.9 2 1.95 1.95 0 0 0 1.9 1.9"/>
<circle cx="243.3" cy="89.8" r="2.25"/>
<circle cx="241.1" cy="191.1" r="4"/>
<circle cx="241.1" cy="191.1" r="3.7"/>
<circle cx="241.3" cy="191.1" r="3.5"/>
<circle cx="241.1" cy="205.1" r="4"/>
<circle cx="241.1" cy="205.1" r="3.7"/>
<circle cx="241.3" cy="205.1" r="3.5"/>
<circle cx="135.6" cy="258.7" r="3.5"/>
<circle cx="135.6" cy="258.7" r="3.4"/>
<circle cx="176.1" cy="258.7" r="3.5"/>
<circle cx="176.1" cy="258.7" r="3.4"/>
<circle cx="240" cy="278.9" r="1.23"/>
<circle cx="241" cy="278.9" r="3.5"/>
<circle cx="241" cy="278.9" r="3.3"/>
<circle cx="135.6" cy="299.2" r="3.5"/>
<circle cx="135.6" cy="299.2" r="3.4"/>
<circle cx="176.1" cy="299.2" r="3.5"/>
<circle cx="176.1" cy="299.2" r="3.4"/>
<circle cx="136" cy="345.2" r="1.95"/>
<circle cx="136" cy="345.1" r="1.32"/>
<circle cx="176.6" cy="345.2" r="1.95"/>
<circle cx="176.6" cy="345.1" r="1.32"/>
<circle cx="156.3" cy="368" r="1.02"/>
<circle cx="156.3" cy="362.9" r="1.02"/>
<circle cx="156.3" cy="365.5" r="1.02"/>
<circle cx="156.3" cy="365.5" r="1.08"/>
<circle cx="156.3" cy="368" r="1.08"/>
<circle cx="156.3" cy="362.9" r="1.08"/>
<circle cx="136" cy="385.7" r="1.95"/>
<circle cx="136" cy="385.7" r="1.32"/>
<circle cx="176.6" cy="385.7" r="1.95"/>
<circle cx="176.6" cy="385.7" r="1.32"/>
</g>
<g fill="#000">
<circle cx="141.3" cy="96.8" r=".25"/>
<circle cx="141.7" cy="97.4" r=".25"/>
<circle cx="123.5" cy="127.9" r=".25"/>
<circle cx="123.5" cy="131.7" r=".25"/>
<circle cx="124.5" cy="132.5" r=".25"/>
<circle cx="141.3" cy="162.7" r=".25"/>
</g>
<g fill="none" stroke="#000" stroke-width=".25">
<path d="M52.8 15v5M100.6 15v5M148.5 15v10M196.3 15v5M244.1 15v5M10 20h276.9v390h-276.9zM228.8 38.4v9.8M255.3 38.4v28.9M212.9 46.9h12.4M228.8 46.9h1.5M230.3 44.7v3.5M232.3 40.5h19.5"/>
<path d="M233.8 46.9h3.5M5 65h5M286.9 65h5M123.8 96.9l-.7 .1-.7 .5M129.8 93.5h1.2M137.8 97.6l-14.9 .7M137.9 97.4l2.9 .1-16.7 28.9h-2.9M142.7 96.1h.1M142.7 96.1l-1.1 .4-.8 1 .6 .4-16.7 28.9a6.6 6.6 0 0 0 0 6l16.7 28.9-.6 .3M144.8 97.7v.2a1.78 1.78 0 0 0-1.7-1.3 1.78 1.78 0 0 0-1.7 1.3M144.8 97.9l16.7 28.9M248.5 92.2l16.4 6.3v47.5"/>
<path d="M5 115h5M112.9 113.7l-7.2 12.5M286.9 115h5M105.1 126.6h.1M105.1 133l.6 .3M105.7 126.3a7.7 7.7 0 0 0 0 7M105.7 126.2l-.6 .3M105.7 126.2h15.5M105.7 133.3h15.5M105.7 133.3l8 13.9M121.2 133.1h2.9M124.1 133.1l16.7 28.9"/>
<path d="M124.6 132.6h.1M124.6 126.8l-.5-.4a7.4 7.4 0 0 0 0 6.7M124.6 132.8l-.5 .3M161.5 132.8v.2M161.5 132.8l-16.7 28.9M161.5 133v.1M161.5 126.5v.3M161.5 126.8a6.6 6.6 0 0 1 0 6M237.7 138.4h1.5l.4-1.7 1 3.5 .5-1.8h1.6M102.1 141.4h1.2M104.4 145.3h1.2M112.5 159.3h1.2"/>
<path d="M115.6 150.4l3.8 6.7M238.3 144.4h1.6l.5-1.7 .9 3.5 .5-1.8h1.6M262.5 146.1v29.9l-17.8 10M5 165h5M114.8 163.3h1.2M121.2 160.9l.6 .3M121.3 160.3l.5 .9M121.8 161.2l.9 1.1 1.1 .4M121.8 161.2l1.4 .1M125.6 161.4l12.2 .6M140.8 162l.8 1.1 1.1 .3M140.8 162l-2.9 .1"/>
<path d="M141.4 161.7a1.78 1.78 0 0 0 1.7 1.2 1.78 1.78 0 0 0 1.7-1.2v.2M286.9 165h5M5 215h10M130.6 216.9v39.7M134.1 219h43.5M181.1 216.9v39.7M247.7 207.8l23.9 9.8v13.2M281.9 215h10M140.3 223.9v19.1M143.8 226h24.1M146 232.5v10.5M149.5 234.6h12.8"/>
<path d="M165.7 232.5v10.5M171.4 223.9v19.1M232.4 239.5h38.7M173.5 245.1h5.9M182.8 245.1h11.7M192.4 248.6v60.7M253.4 253.7h10.5M261.8 257.2v43.5M269 243v72M5 265h5M286.9 265h5M5 315h5"/>
<path d="M173.5 312.8h21M207 317.3v41.6l-26.6 5M232.4 318.5h38.7M253.4 304.2h10.5M286.9 315h5M5 365h5M286.9 365h5M52.8 410v5M100.6 410v5M148.5 405v10M196.3 410v5M244.1 410v5"/>
</g>
<path d="M10 230h47v180h-47zM47 230v180M47 254h10M10 288h47M37 288v122M10 359h10M10 349h47M20 349v61M10 395h10" fill="none" stroke="#000" stroke-width=".34"/>
<g fill="#000">
<path d="M228.8 40.5l3.5-.6v1.1zM251.8 39.9l3.5 .6-3.5 .5zM225.3 46.3l3.5 .6-3.5 .6zM230.3 46.9l3.5-.6v1.2zM245.2 91l3.5 .7-.5 1.1zM241.7 187.7l2.7-2.2 .6 1zM130.6 219l3.5-.6v1.2zM177.6 218.4l3.5 .6-3.5 .6zM244.5 206.5l3.4 .8-.4 1zM140.3 226l3.5-.6v1.2zM146 234.6l3.5-.6v1.2zM162.3 234l3.4 .6-3.4 .6z"/>
<path d="M167.9 225.4l3.5 .6-3.5 .6zM192.4 245.1l.6 3.5h-1.2zM261.8 253.7l.6 3.5h-1.2zM269 239.5l.6 3.5h-1.2zM191.8 309.3h1.2l-.6 3.5zM261.2 300.7h1.2l-.6 3.5zM268.4 315h1.2l-.6 3.5zM177 364.5l3.3-1.2 .2 1.1z"/>
</g>
<g font-size="7">
<text x="11.5" y="289" transform="rotate(90 11.5 289)">Treuil</text>
<text x="19" y="289" transform="rotate(90 19 289)">Trancannage</text>
<text x="26.5" y="289" transform="rotate(90 26.5 289)">Capteur Effet Hall</text>
</g>
<g font-size="4.9">
<text x="237.3" y="39">26.5</text>
<text x="213.8" y="45.4">1.5</text>
<text x="265.9" y="101.9" transform="rotate(90 265.9 101.9)">Trou pour le capteur</text>
<text x="263.2" y="145.7" transform="rotate(90 263.2 145.7)">Power Good</text>
<text x="151.1" y="217.5">50.5</text>
<text x="272.3" y="220.7" transform="rotate(90 272.3 220.7)">Data</text>
<text x="149.8" y="224.5">31.02</text>
<text x="48.5" y="231" transform="rotate(90 48.5 231)">AACM</text>
<text x="149.6" y="233.1">19.78</text>
<text x="193.8" y="273.2" transform="rotate(90 193.8 273.2)">67.71</text>
<text x="263.3" y="274.2" transform="rotate(90 263.3 274.2)">50.5</text>
<text x="270.4" y="272.8" transform="rotate(90 270.4 272.8)">78.99</text>
<text x="38.5" y="289" transform="rotate(90 38.5 289)">Plan mécanique</text>
<text x="48.5" y="289" transform="rotate(90 48.5 289)">RK</text>
<text x="207.9" y="317.1" transform="rotate(90 207.9 317.1)">Capteur Effet Hall</text>
<text x="48.5" y="323.5" transform="rotate(90 48.5 323.5)">28/11/2021</text>
<text x="11.3" y="352.6" transform="rotate(90 11.3 352.6)">2</text>
<text x="38.5" y="350" transform="rotate(90 38.5 350)">Design</text>
<text x="48.5" y="350" transform="rotate(90 48.5 350)">RK</text>
<text x="11.5" y="360" transform="rotate(90 11.5 360)">28/11/2021</text>
<text x="48.5" y="384.5" transform="rotate(90 48.5 384.5)">28/11/2021</text>
<text x="11.3" y="399.1" transform="rotate(90 11.3 399.1)">1/1</text>
</g>
<g font-size="3.5">
<text x="27.6" y="16.4" transform="rotate(90 27.6 16.4)">F</text>
<text x="75.5" y="16.3" transform="rotate(90 75.5 16.3)">E</text>
<text x="123.3" y="16.3" transform="rotate(90 123.3 16.3)">D</text>
<text x="171.1" y="16.3" transform="rotate(90 171.1 16.3)">C</text>
<text x="218.9" y="16.3" transform="rotate(90 218.9 16.3)">B</text>
<text x="266.8" y="16.3" transform="rotate(90 266.8 16.3)">A</text>
<text x="6.2" y="39" transform="rotate(90 6.2 39)">1</text>
<text x="288.2" y="39" transform="rotate(90 288.2 39)">1</text>
<text x="6.2" y="89" transform="rotate(90 6.2 89)">2</text>
<text x="288.2" y="89" transform="rotate(90 288.2 89)">2</text>
<text x="6.3" y="139" transform="rotate(90 6.3 139)">3</text>
<text x="288.2" y="139" transform="rotate(90 288.2 139)">3</text>
<text x="6.2" y="189" transform="rotate(90 6.2 189)">4</text>
<text x="288.2" y="189" transform="rotate(90 288.2 189)">4</text>
<text x="6.3" y="239" transform="rotate(90 6.3 239)">5</text>
<text x="288.2" y="239" transform="rotate(90 288.2 239)">5</text>
<text x="6.3" y="289" transform="rotate(90 6.3 289)">6</text>
<text x="288.2" y="289" transform="rotate(90 288.2 289)">6</text>
<text x="6.3" y="339" transform="rotate(90 6.3 339)">7</text>
<text x="288.2" y="339" transform="rotate(90 288.2 339)">7</text>
<text x="6.3" y="389" transform="rotate(90 6.3 389)">8</text>
<text x="288.2" y="389" transform="rotate(90 288.2 389)">8</text>
<text x="27.6" y="411.4" transform="rotate(90 27.6 411.4)">F</text>
<text x="75.5" y="411.3" transform="rotate(90 75.5 411.3)">E</text>
<text x="123.3" y="411.2" transform="rotate(90 123.3 411.2)">D</text>
<text x="171.1" y="411.2" transform="rotate(90 171.1 411.2)">C</text>
<text x="218.9" y="411.3" transform="rotate(90 218.9 411.3)">B</text>
<text x="266.8" y="411.3" transform="rotate(90 266.8 411.3)">A</text>
</g>
<g font-size="2.5">
<text x="54.2" y="231" transform="rotate(90 54.2 231)">Dept.</text>
<text x="54.2" y="255" transform="rotate(90 54.2 255)">Technical reference</text>
<text x="34.2" y="289" transform="rotate(90 34.2 289)">Title</text>
<text x="44.2" y="289" transform="rotate(90 44.2 289)">Document type</text>
<text x="54.2" y="289" transform="rotate(90 54.2 289)">Created by</text>
<text x="17.2" y="350" transform="rotate(90 17.2 350)">Rev.</text>
<text x="34.2" y="350" transform="rotate(90 34.2 350)">DWG No.</text>
<text x="44.2" y="350" transform="rotate(90 44.2 350)">Document status</text>
<text x="54.2" y="350" transform="rotate(90 54.2 350)">Approved by</text>
<text x="17.2" y="360" transform="rotate(90 17.2 360)">Date of issue</text>
<text x="17.2" y="396" transform="rotate(90 17.2 396)">Sheet</text>
</g>
</svg>
